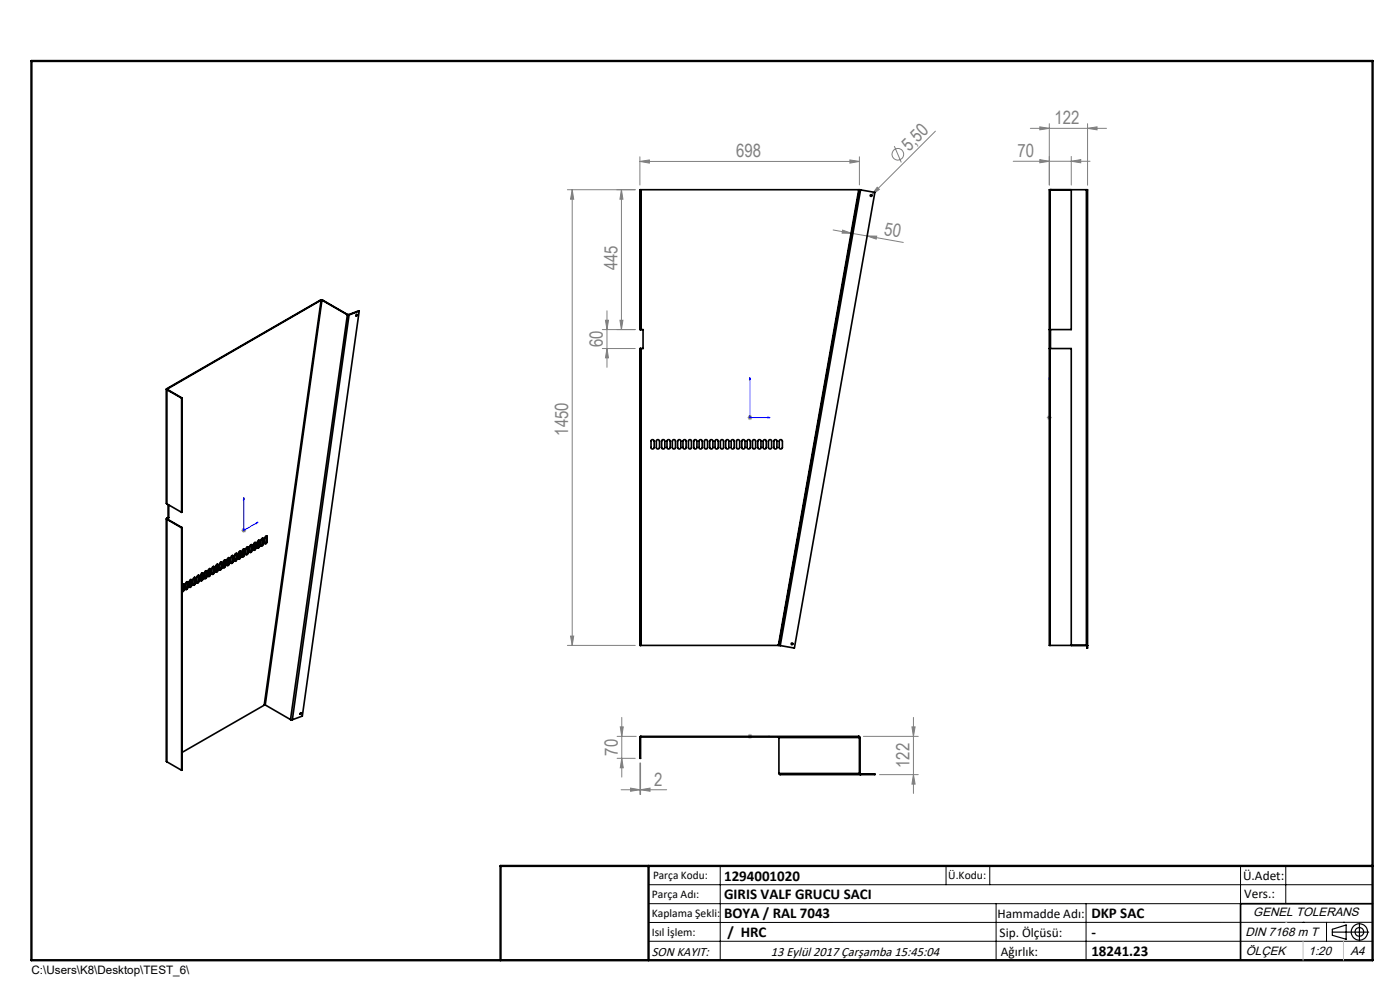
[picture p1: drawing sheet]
<svg xmlns="http://www.w3.org/2000/svg" width="297mm" height="210mm" viewBox="0 0 297 210" stroke-linecap="round" stroke-linejoin="round" font-family="sans-serif">
<g fill="none" stroke="#808080" stroke-width=".21">
<path d="M135.7 34.2l2.1-.3v.7zM135.7 33.3v6M135.7 34.2h46.6M180.3 33.9l2 .3-2 .4zM182.3 33.3v5.9M186.1 39.7l.4 .5-1.6 1.1zM189.7 31l1.5 3.5M198.4 27.8l-13.8 13.8M214.9 34.2h16.3M218.6 27.2h16.1M220.6 26.9l2 .3-2 .3zM220.6 33.9l2 .3-2 .3z"/>
<path d="M222.6 26.2v13.1M227.3 34.2l2-.3v.6zM227.3 33.2v6.1M230.7 27.2l2-.3v.6zM230.7 26.2v13.1M120.4 40.2h14.4M121.4 40.2v96.7M121.4 40.2l.3 2.1h-.7zM131.8 40.2v29.7M131.8 40.2l.4 2.1h-.7zM176.7 48.8l4 .7M178.8 48.8l1.9 .7h-2.1z"/>
<path d="M180.7 49.5l3.2 .6M183.9 50.1h2.1l-.1 .6zM183.9 50.1l7.7 1.3M127.8 73.9h7M127.8 69.9h7M128.4 67.9h.7l-.3 2zM128.8 65.9v12M128.8 73.9l.3 2h-.7zM131.5 67.9h.7l-.4 2zM158.6 88.6h1M158.7 88.2l.8 .7M159.1 88.1v1"/>
<path d="M159.5 88.2l-.8 .7M222.1 88.6h1M222.2 88.2l.8 .7M222.6 88.1v1M223 88.2l-.8 .7M51.2 112.5h1M51.4 112.1l.7 .7M51.7 112v1M52.1 112.1l-.7 .7M120.4 136.9h14.4M121 134.9h.7l-.3 2zM130.9 156.2h4.1"/>
<path d="M131.6 154.2h.6l-.3 2zM131.9 152.2v12.6M158.6 156.2h1M158.7 155.8l.8 .8M159.1 155.7v1M159.5 155.8l-.8 .8M183.2 156.2h11.6M193.5 154.2h.6l-.3 2zM193.8 152.2v16.1M130.9 160.9h3.9M131.8 167.5h9.6M131.9 160.9l.3 2h-.6z"/>
<path d="M133.8 167.2l1.9 .3-1.9 .3zM135.7 161.8v6.7M135.9 167.5l2-.3v.6zM135.9 161.8v6.7M186.6 164.3h8.2M193.8 164.3l.3 2h-.6z"/>
<circle cx="190.5" cy="32.7" r="1.23"/>
</g>
<g fill="none" stroke="#000" stroke-width=".25">
<path d="M282.6 197.7h7.8M282.6 197.1l3-.9v3l-3-.8zM288.4 195.8v3.8M106.2 203.7h185"/>
<circle cx="288.4" cy="197.7" r="1.74"/>
<circle cx="288.4" cy="197.7" r=".93"/>
</g>
<g fill="none" stroke="#00f" stroke-width=".21">
<path d="M159.1 80.1v8.5h4.2M159.1 80.1l.1 .4h-.2zM162.9 88.5l.4 .1-.4 .1zM222.6 88.5v.2zM222.6 80.1v.4v-.4M222.6 88.6h.1M222.6 80.1v8.5M51.7 105.6v6.9l3-1.7M51.7 105.6l.1 .3-.2 .1zM54.4 110.9l.3-.1-.3 .2zM159 156.2h.2zM159.1 156.2h.1"/>
<path d="M159.1 156.2h4.2M163.3 156.2h-.4h.4"/>
</g>
<g fill="none" stroke="#000" stroke-width=".21">
<path d="M137.6 187.7h153.6M137.6 191.7h153.6M137.6 199.7h153.6M152.8 183.7v20M200.7 183.7v4M210 183.7v4M211.3 191.7v12M230.4 191.7v12M263.2 183.7v20M272.8 183.7v8M276.4 195.6h.1M281.4 195.6v4.1"/>
<path d="M285 195.6h.1M291.2 195.6l-153.6 .1"/>
</g>
<path d="M291.2 191.7h-28v12" fill="none" stroke="#000" stroke-width=".35"/>
<path d="M6.7 12.9h284.5v190.8h-284.5zM137.6 183.7v20M291.2 183.7h-185v20" fill="none" stroke="#000" stroke-width=".5"/>
<path d="M276.4 199.7v4M285 199.7v4" fill="none" stroke="#c0c0c0" stroke-width=".21"/>
<path d="M272.8 195.6h.1" fill="none" stroke="#c0c0c0" stroke-width=".25"/>
<g fill="#00f">
<path d="M162.9 88.5l.4 .1-.4 .1zM159.1 80.1l.1 .4h-.2z"/>
<path d="M162.9 156.2h.4zM159 156.2h.2z"/>
<path d="M54.4 110.9l.3-.1-.3 .2zM51.7 105.6l.1 .3-.2 .1zM222.6 88.5v.2zM222.6 80.1v.4z"/>
</g>
<g fill="#808080">
<path d="M186.1 39.7l.4 .5-1.6 1.1z"/>
<path d="M227.3 34.2l2-.3v.6zM220.6 33.9l2 .3-2 .3z"/>
<path d="M220.6 26.9l2 .3-2 .3zM230.7 27.2l2-.3v.6z"/>
<path d="M135.7 34.2l2.1-.3v.7zM180.3 33.9l2 .3-2 .4z"/>
<path d="M131.9 160.9l.3 2h-.6zM131.6 154.2h.6l-.3 2zM193.8 164.3l.3 2h-.6zM193.5 154.2h.6l-.3 2z"/>
<path d="M128.8 73.9l.3 2h-.7zM128.4 67.9h.7l-.3 2z"/>
<path d="M131.5 67.9h.7l-.4 2zM131.8 40.2l.4 2.1h-.7z"/>
<path d="M121.4 40.2l.3 2.1h-.7zM121 134.9h.7l-.3 2z"/>
<path d="M178.8 48.8l1.9 .7h-2.1zM183.9 50.1h2.1l-.1 .6z"/>
<path d="M133.8 167.2l1.9 .3-1.9 .3zM135.9 167.5l2-.3v.6z"/>
</g>
<g fill="none" stroke="#000" stroke-width=".35">
<path d="M135.9 40.2h.1M135.9 40.2v29.7M135.9 40.2h-.2v29.7h.2M136 40.2h46.2M136 40.2v29.7M182.2 40.2h.1M182.2 40.2l-17.1 96.7M182.3 40.2l.3 .1M182.3 40.2l-17.1 96.7M182.6 40.3l3 .5-17.1 96.7-3-.6M182.6 40.3l-17.1 96.6M222.7 40.2h.1"/>
<path d="M222.8 40.2h-.2v96.7h.2M222.8 40.2h7.7M222.8 40.2v29.7M222.8 40.2h.1M227.3 40.2v29.7h-4.5M230.5 40.2h.2v97.3h-.1v-.6M230.5 40.2v96.7M68 63.6h.4M68 63.6l-32.7 18.9M68 63.6l.1 .1M68.1 63.7h.2M68.1 63.7l-32.6 18.8"/>
<path d="M68.1 63.7l-12 85.8M68.3 63.7l-12 85.8M68.3 63.7l5.4 3.1M68.4 63.6l-.1 .1M68.4 63.6l5.4 3.1M73.7 66.8h.3M73.7 66.8l-12.1 85.8M73.8 66.7h.2M73.8 66.7l-.1 .1M74 66.7v.1M74 66.8l-12 85.9M75.7 66.7l-.2 .3"/>
<path d="M76.2 66l-2.2 .8M76.2 66l-12.1 85.9-2.1 .8M76.2 66l-2.2 .7M135.9 73.9h.1M135.9 69.9h.1M135.9 73.9h-.2v63h.2M135.9 73.9v63M136 69.9h.4v4h-.4M136 73.9v63M222.6 69.9h.2M222.6 73.9h.2M222.7 69.9v4"/>
<path d="M222.8 73.9h4.5v63M222.8 73.9v63M222.8 69.9v4M35.3 82.5v24.3M35.3 82.5v.1M35.3 82.6l3.2 1.8M35.3 82.6v24.2M35.3 82.5h.2M35.5 82.5v.1M35.5 82.6l3.1 1.8M35.5 82.6h-.2M38.5 84.4v24.3"/>
<path d="M38.6 84.4h-.1M38.6 84.4l-.1 24.3M138.2 93.3a.33 .33 0 0 1 .4 0 .33 .33 0 0 1 .2 .3v1.3a.34 .34 0 0 1-.4 .3 .34 .34 0 0 1-.3-.3zM139.3 93.3a.33 .33 0 0 1 .4 0 .33 .33 0 0 1 .2 .3v1.3a.34 .34 0 0 1-.3 .3 .34 .34 0 0 1-.4-.3zM140.5 93.3a.33 .33 0 0 1 .3 0 .33 .33 0 0 1 .2 .3v1.3a.34 .34 0 0 1-.3 .3 .34 .34 0 0 1-.3-.3zM141.6 93.3a.33 .33 0 0 1 .4 0 .33 .33 0 0 1 .2 .3v1.3a.34 .34 0 0 1-.4 .3 .34 .34 0 0 1-.3-.3zM142.7 93.3a.33 .33 0 0 1 .4 0 .33 .33 0 0 1 .2 .3v1.3a.34 .34 0 0 1-.3 .3 .34 .34 0 0 1-.4-.3zM143.9 93.3a.31 .31 0 0 1 .4 0 .31 .31 0 0 1 .1 .3v1.3a.34 .34 0 0 1-.3 .3 .34 .34 0 0 1-.3-.3v-1.3zM145 93.3a.31 .31 0 0 1 .4 0 .31 .31 0 0 1 .2 .3v1.3a.34 .34 0 0 1-.4 .3 .34 .34 0 0 1-.3-.3v-1.3zM146.2 93.3a.31 .31 0 0 1 .3 0 .31 .31 0 0 1 .2 .3v1.3a.32 .32 0 0 1-.3 .3 .32 .32 0 0 1-.4-.3zM147.3 93.3a.33 .33 0 0 1 .3 0 .33 .33 0 0 1 .2 .3v1.3a.34 .34 0 0 1-.3 .3 .34 .34 0 0 1-.3-.3zM148.4 93.3a.33 .33 0 0 1 .4 0 .33 .33 0 0 1 .2 .3v1.3a.34 .34 0 0 1-.4 .3 .34 .34 0 0 1-.3-.3z"/>
<path d="M149.5 93.3a.33 .33 0 0 1 .4 0 .33 .33 0 0 1 .2 .3v1.3a.34 .34 0 0 1-.3 .3 .34 .34 0 0 1-.4-.3zM150.7 93.3a.33 .33 0 0 1 .3 0 .33 .33 0 0 1 .2 .3v1.3a.34 .34 0 0 1-.3 .3 .34 .34 0 0 1-.3-.3zM151.8 93.3a.33 .33 0 0 1 .4 0 .33 .33 0 0 1 .2 .3v1.3a.34 .34 0 0 1-.4 .3 .34 .34 0 0 1-.3-.3zM153 93.3a.31 .31 0 0 1 .3 0 .31 .31 0 0 1 .2 .3v1.3a.34 .34 0 0 1-.3 .3 .34 .34 0 0 1-.4-.3v-1.3zM154.1 93.3a.31 .31 0 0 1 .3 0 .31 .31 0 0 1 .2 .3v1.3a.34 .34 0 0 1-.3 .3 .34 .34 0 0 1-.3-.3v-1.3zM155.2 93.3a.31 .31 0 0 1 .4 0 .31 .31 0 0 1 .2 .3v1.3a.32 .32 0 0 1-.4 .3 .32 .32 0 0 1-.3-.3zM156.4 93.3a.33 .33 0 0 1 .3 0 .33 .33 0 0 1 .2 .3v1.3a.34 .34 0 0 1-.3 .3 .34 .34 0 0 1-.4-.3zM157.5 93.3a.33 .33 0 0 1 .3 0 .33 .33 0 0 1 .2 .3v1.3a.34 .34 0 0 1-.3 .3 .34 .34 0 0 1-.3-.3zM158.6 93.3a.33 .33 0 0 1 .4 0 .33 .33 0 0 1 .2 .3v1.3a.34 .34 0 0 1-.4 .3 .34 .34 0 0 1-.3-.3zM159.7 93.3a.33 .33 0 0 1 .4 0 .33 .33 0 0 1 .2 .3v1.3a.34 .34 0 0 1-.3 .3 .34 .34 0 0 1-.4-.3zM160.9 93.3a.33 .33 0 0 1 .3 0 .33 .33 0 0 1 .2 .3v1.3a.34 .34 0 0 1-.3 .3 .34 .34 0 0 1-.3-.3zM162 93.3a.31 .31 0 0 1 .4 0 .31 .31 0 0 1 .2 .3v1.3a.34 .34 0 0 1-.4 .3 .34 .34 0 0 1-.3-.3v-1.3z"/>
<path d="M163.2 93.3a.31 .31 0 0 1 .3 0 .31 .31 0 0 1 .2 .3v1.3a.34 .34 0 0 1-.3 .3 .34 .34 0 0 1-.4-.3v-1.3zM164.3 93.3a.31 .31 0 0 1 .3 0 .31 .31 0 0 1 .2 .3v1.3a.32 .32 0 0 1-.3 .3 .32 .32 0 0 1-.3-.3zM165.4 93.3a.33 .33 0 0 1 .4 0 .33 .33 0 0 1 .2 .3v1.3a.34 .34 0 0 1-.4 .3 .34 .34 0 0 1-.3-.3zM35.3 110.1v51.5M35.3 110v.1M35.3 106.8l3.2 1.9M35.3 110.1l3.2 1.9M35.3 110h.2M35.5 110v.1M35.5 110.1h-.2M35.5 110.1l3.1 1.8M35.7 109.8h.1"/>
<path d="M35.7 107.1v2.7M35.7 109.8l-.4 .2M35.8 107.1v2.7M35.8 109.8l-.3 .2M38.5 112v51.4M38.6 111.9l-.1 51.5M38.6 111.9l-.1 .1M46.1 119.7v.1M46.1 119.8l.1 .1M46.1 119.8v1.1M46.2 119.9a.21 .21 0 0 0-.2-.2 .21 .21 0 0 0-.2 .2v1.3a.25 .25 0 0 0 .3 .1 .25 .25 0 0 0 .1-.3v-.1M46.2 119.9v1"/>
<path d="M46.9 119.2l.1 .1M47 119.3l.1 .1M47 119.3v1.1M47.1 119.4a.25 .25 0 0 0-.4-.1 .25 .25 0 0 0-.1 .3v1.3l.3-.1 .2-.3M47.1 119.4v1.1M47.7 118.8l.1 .1M47.8 120l-.4 .4M47.8 118.9h.1M47.8 120h.1M47.8 118.9v1.1M47.8 118.9l-.1-.1-.3 .3v1.2a.27 .27 0 0 0 .4 .1 .27 .27 0 0 0 0-.4M48.5 118.3v.1"/>
<path d="M48.5 119.5l-.1 .3-.2 .1M48.5 118.4l.1 .1M48.5 119.5h.1M48.5 118.4v1.1M48.6 118.5a.27 .27 0 0 0-.3-.1 .27 .27 0 0 0-.1 .3v1.2h.2l.2-.4M48.6 118.5v1M49.3 117.8l.1 .2M49.4 119l-.1 .3-.3 .2M49.4 118h.1M49.4 119l.1 .1M49.4 118v1M49.5 118l-.2-.2-.3 .4v1.2a.28 .28 0 0 0 .4 .1 .28 .28 0 0 0 .1-.4"/>
<path d="M49.5 118v1.1M50.1 117.4l.1 .1M50.2 118.6l-.4 .4M50.2 117.5h.1M50.2 118.6h.1M50.2 117.5v1.1M50.3 117.5a.28 .28 0 0 0-.4-.1 .28 .28 0 0 0-.1 .4v1.1a.25 .25 0 0 0 .3 .1 .25 .25 0 0 0 .1-.3l.1-.1M50.3 117.5v1.1M50.9 116.9l.1 .1M51 118.1l-.4 .5M51 117v.1M51 118.1v.1"/>
<path d="M51 117v1.1M51 117.1a.25 .25 0 0 0-.3-.2 .25 .25 0 0 0-.1 .4v1.1a.19 .19 0 0 0 .2 .2 .19 .19 0 0 0 .2-.2v-.2M51 117.1v1.1M51.7 116.4l.1 .1M51.8 117.6l-.4 .5M51.8 116.5l.1 .1M51.8 117.6l.1 .1M51.8 116.5v1.1M51.9 116.6a.19 .19 0 0 0-.2-.2 .19 .19 0 0 0-.2 .2l-.1 1.4a.29 .29 0 0 0 .4 .1 .29 .29 0 0 0 .1-.4M51.9 116.6v1.1M52.5 116l.1 .1M52.6 117.2l-.4 .4"/>
<path d="M52.6 116.1l.1 .1M52.6 117.2h.1M52.6 116.1v1.1M52.7 116.2a.25 .25 0 0 0-.4-.2 .25 .25 0 0 0-.1 .3v1.2a.25 .25 0 0 0 .3 .2 .25 .25 0 0 0 .1-.4l.1-.1M52.7 116.2v1M53.3 115.5l.1 .1M53.4 116.7l-.4 .4M53.4 115.6v.1M53.4 116.7v.1M53.4 115.6v1.1M53.4 115.7l-.1-.2-.3 .4v1.1a.27 .27 0 0 0 .4 .1 .27 .27 0 0 0 0-.3M53.4 115.7v1.1"/>
<path d="M54.2 115.1v.1M54.2 116.3l-.4 .4M54.2 115.2h.1M54.2 116.3h.1M54.2 115.2v1.1M54.3 115.2a.27 .27 0 0 0-.4-.1 .27 .27 0 0 0-.1 .4v1.2h.3l.2-.4M54.3 115.2v1.1M54.9 114.6l.1 .1M55 115.8l-.4 .4M55 114.7l.1 .1M55 115.8h.1M55 114.7v1.1"/>
<path d="M55.1 114.8l-.2-.2h-.1l-.2 .4v1.2h.3l.2-.4M55.1 114.8v1M55.7 114.1l.1 .2M55.8 115.3l-.1 .3-.3 .2M55.8 114.3h.1M55.8 115.3l.1 .1M55.8 114.3v1M55.9 114.3l-.2-.2-.3 .3v1.3a.25 .25 0 0 0 .3 .1 .25 .25 0 0 0 .1-.3l.1-.1M55.9 114.3v1.1M56.6 113.7v.1M56.6 114.9l-.4 .4M56.6 113.8h.1"/>
<path d="M56.6 114.9h.1M56.6 113.8v1.1M56.7 113.8l-.2-.1-.3 .3v1.2a.27 .27 0 0 0 .4 .1 .27 .27 0 0 0 .1-.4M56.7 113.8v1.1M38.9 123.9v.1M38.9 125.1l-.3 .4M38.9 124h.2M38.9 125.1h.2M38.9 124v1.1M39.1 125.1l-.2 .3-.3 .1M39.1 124a.23 .23 0 0 0-.3-.2 .23 .23 0 0 0-.2 .3M39.1 124v1.1"/>
<path d="M39.7 123.4l.1 .1M39.8 124.6l-.4 .4M39.8 123.5h.1M39.8 124.6h.1M39.8 123.5v1.1M39.8 123.5l-.2-.1-.2 .3v1.4l.3-.1 .1-.4M40.5 122.9v.1M40.5 124.1l-.1 .4-.2 .1M40.5 123l.1 .1M40.5 124.1l.1 .1M40.5 123v1.1M40.6 123.1a.27 .27 0 0 0-.3-.1 .27 .27 0 0 0-.1 .4l.1 1.2 .3-.4"/>
<path d="M40.6 123.1v1.1M41.3 122.4v.2M41.3 123.7l-.3 .4M41.3 122.6h.2M41.3 123.7h.2M41.3 122.6v1.1M41.5 122.6l-.2-.2-.3 .3v1.4h.2l.3-.4M41.5 122.6v1.1M42.1 122l.1 .1M42.2 123.2l-.4 .4M42.2 122.1v.1M42.2 123.2v.1"/>
<path d="M42.2 122.1v1.1M42.2 122.2l-.1-.2-.3 .3v1.2a.27 .27 0 0 0 .3 .1 .27 .27 0 0 0 .1-.3M42.2 122.2v1.1M42.9 121.5v.1M42.9 122.7l-.1 .4-.2 .1M42.9 121.6l.1 .1M42.9 122.7l.1 .1M42.9 121.6v1.1M43 121.7l-.1-.2-.3 .4v1.2l.2 .1 .2-.4M43 121.7v1.1M43.7 121.1v.1M43.7 122.3l-.3 .4"/>
<path d="M43.7 121.2h.2M43.7 122.3h.2M43.7 121.2v1.1M43.9 121.2a.28 .28 0 0 0-.4-.1 .28 .28 0 0 0-.1 .4v1.1a.28 .28 0 0 0 .3 .1 .28 .28 0 0 0 .2-.4M43.9 121.2v1.1M44.5 120.6l.1 .1M44.6 121.8l-.4 .5M44.6 120.7l.1 .1M44.6 121.8l.1 .1M44.6 120.7v1.1M44.7 120.8a.28 .28 0 0 0-.4-.2 .28 .28 0 0 0-.1 .4v1.1a.22 .22 0 0 0 .2 .2 .22 .22 0 0 0 .2-.3l.1-.1M44.7 120.8v1.1"/>
<path d="M45.3 120.1l.1 .2M45.4 121.3l-.4 .5M45.4 120.3h.1M45.4 121.3v.1M45.4 120.3v1M45.4 120.3a.29 .29 0 0 0-.3-.1 .29 .29 0 0 0-.1 .4v1.1a.19 .19 0 0 0 .2 .1 .19 .19 0 0 0 .2-.1v-.3M45.4 120.3v1.1M46.1 120.9l-.1 .4h-.2M46.1 120.9h.1M47 120.4l-.4 .5M47 120.4l.1 .1M135.9 136.9h.1"/>
<path d="M165.1 136.9h.1M165.1 136.9h-29.1M165.2 136.9h.3M222.8 136.9h7.7M230.5 136.9h.1M230.5 136.9h.2h-.1M56.1 149.5h.2M56.1 149.5l-17.5 10.1M56.3 149.5l5.3 3.1M61.6 152.6l.4 .1M63.8 151.2l-.2 .3M135.7 156.4v4.5h.2v-4.5"/>
<path d="M135.7 156.4h.2M136 156.3l-.1 .1M136 156.2l-.3 .2M136 156.2v.1M136 156.2h46.2M136 156.3h46.2M165.1 156.3l.1 .1M165.2 156.4h17.2M165.2 156.4v7.7M182.2 156.3l.1 .1v7.7l.2 .2 .1-.1M182.2 156.2l.2 .2M182.2 156.2v.1"/>
<path d="M182.4 156.4v7.7M35.3 161.6l3.2 1.8M165.2 164.1l.2 .2h20.2v-.1h-3M165.2 164.1h17.2M182.4 164.1l.2 .1"/>
<circle cx="184.8" cy="41.5" r=".18"/>
<circle cx="75.6" cy="66.9" r=".15"/>
<circle cx="168" cy="136.6" r=".18"/>
<circle cx="63.8" cy="151.4" r=".15"/>
</g>
<g font-size="3.9" fill="#808080">
<text x="223.7" y="26.3">122</text>
<text x="156.2" y="33.4">698</text>
<text x="192.9" y="32.2" transform="rotate(-45 192.9 32.2)">5,50</text>
<text x="215.9" y="33.3">70</text>
<text x="187.4" y="49.8" transform="rotate(10 187.4 49.8)">50</text>
<text x="131" y="57.4" transform="rotate(-90 131 57.4)">445</text>
<text x="127.9" y="73.7" transform="rotate(-90 127.9 73.7)">60</text>
<text x="120.5" y="92.4" transform="rotate(-90 120.5 92.4)">1450</text>
<text x="131" y="160.3" transform="rotate(-90 131 160.3)">70</text>
<text x="138.8" y="166.6">2</text>
<text x="192.9" y="162.9" transform="rotate(-90 192.9 162.9)">122</text>
</g>
<g font-size="3.2">
<text x="153.6" y="190.8">GIRIS VALF GRUCU SACI</text>
<text x="153.6" y="186.8">1294001020</text>
<text x="153.6" y="194.8">BOYA / RAL 7043</text>
<text x="231.5" y="194.8">DKP SAC</text>
<text x="154.3" y="198.8">/ HRC</text>
<text x="231.5" y="198.7">-</text>
<text x="231.5" y="202.8">18241.23</text>
</g>
<g font-size="2.8">
<text x="263.7" y="186.7">Ü.Adet:</text>
<text x="263.9" y="190.5">Vers.:</text>
<text x="211.6" y="194.8">Hammadde Adı:</text>
<text x="138.3" y="202.8">SON KAYIT:</text>
<text x="163.6" y="202.8">13 Eylül 2017 Çarşamba 15:45:04</text>
<text x="212.1" y="198.7">Sip. Ölçüsü:</text>
<text x="212.3" y="202.7">Ağırlık:</text>
</g>
<g font-size="2.6">
<text x="265.9" y="194.4">GENEL TOLERANS</text>
<text x="264.2" y="198.5">DIN 7168 m T</text>
<text x="264.3" y="202.6">ÖLÇEK</text>
<text x="277.6" y="202.6">1:20</text>
<text x="286.5" y="202.6">A4</text>
</g>
<g font-size="2.5">
<text x="138.3" y="190.5">Parça Adı:</text>
<text x="138.5" y="186.5">Parça Kodu:</text>
<text x="201.2" y="186.5">Ü.Kodu:</text>
<text x="138.3" y="194.5">Kaplama Şekli:</text>
<text x="138.3" y="198.6">Isıl İşlem:</text>
<text x="6.7" y="206.7">C:\Users\K8\Desktop\TEST_6\</text>
</g>
</svg>
